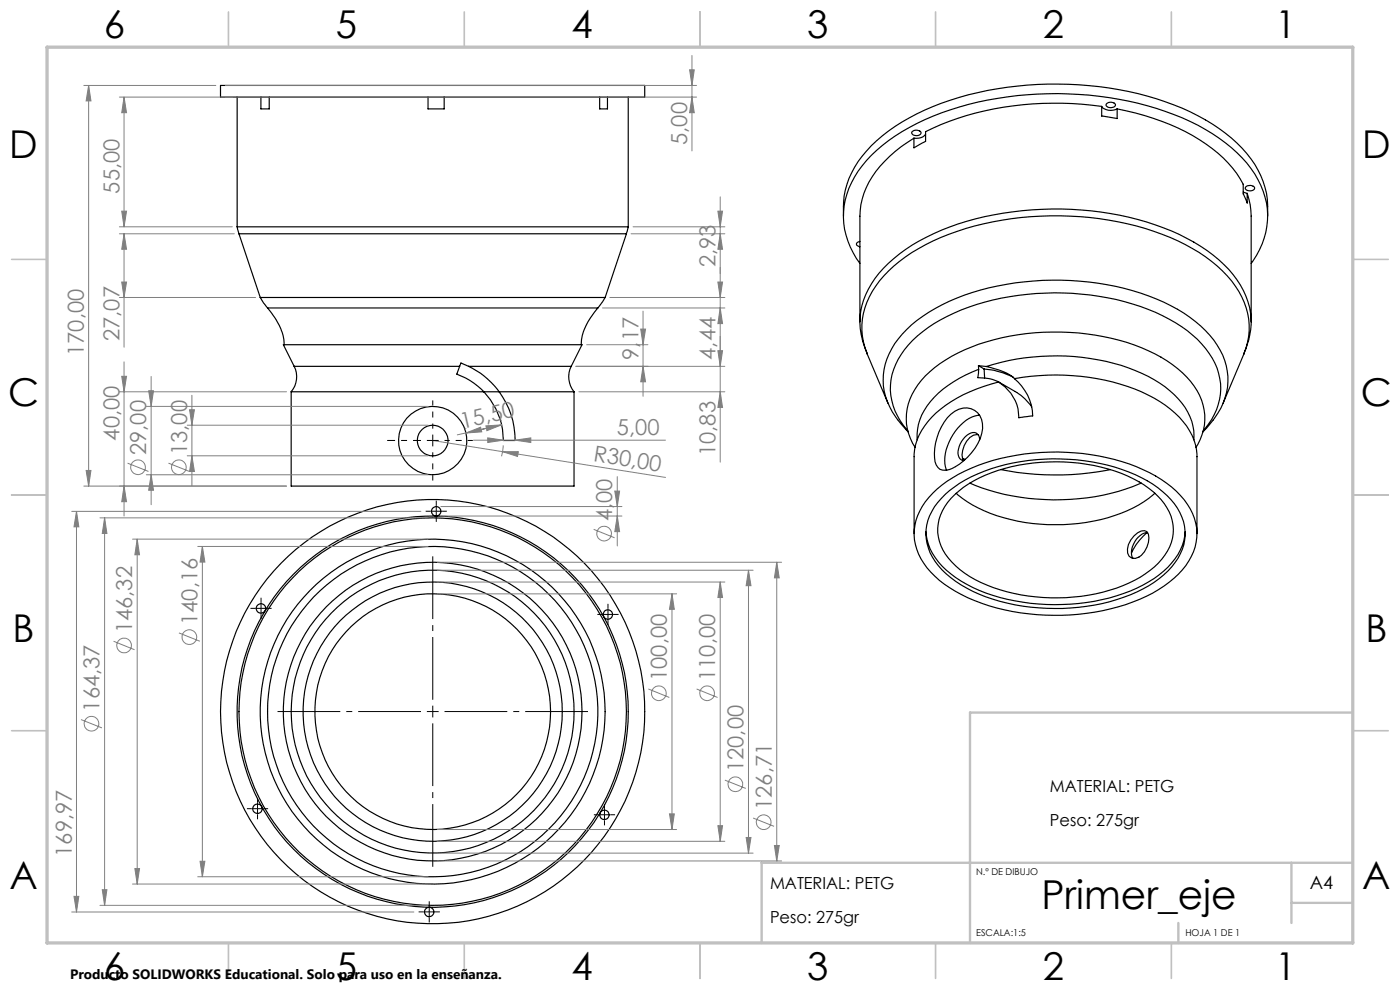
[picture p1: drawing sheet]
<svg xmlns="http://www.w3.org/2000/svg" width="297mm" height="210mm" viewBox="0 0 297 210" stroke-linecap="round" stroke-linejoin="round" font-family="sans-serif">
<g fill="none" stroke="#000" stroke-width=".25">
<path d="M46.8 18.1h90v2.5h-90zM50.3 20.6v27.5M55.4 20.6v2.5h1.7v-2.5M90.8 20.6v2.5h3.4v-2.5M127.2 20.6v2.5h1.7v-2.5M133.3 20.6v27.5M193.5 28a1.32 1.32 0 0 1 1.9 .1 1.11 1.11 0 0 1-1 .7 1.11 1.11 0 0 1-1-.6zM193.9 29.3a24.6 24.6 0 0 0-10.6 11.7 14.3 14.3 0 0 0-.9 4.9v22.4M196.4 28.5h-.1a2.48 2.48 0 0 1-2.4 .8M233.7 22.6a66.1 66.1 0 0 0-35.7 4.6l-1.6 .7v2.1l-2.5 1.4v-2.1M233.7 22.6v2l3.3 .5v-2M233.7 22.6a2.64 2.64 0 0 0 3.3 .5"/>
<path d="M234.7 22a1.32 1.32 0 0 1 1.9 .2 1.11 1.11 0 0 1-.9 .7 1.11 1.11 0 0 1-1.1-.6zM237 23.1a46.9 46.9 0 0 1 21.4 9.4 22 22 0 0 1 5.3 6.6v2l.9 2v-2.1M264.2 39.7a1.25 1.25 0 0 1 2 .2 1.13 1.13 0 0 1-1 .6 1.13 1.13 0 0 1-1-.6zM50.3 48.1l.4 1.5M50.3 48.1h83M50.7 49.6h82.2M50.7 49.6l4.5 13.5M132.9 49.6l-4.5 13.5M133.3 48.1l-.4 1.5M178.9 45.9a18.4 18.4 0 0 1 6-15 46.4 46.4 0 0 1 22.6-11.3 73.6 73.6 0 0 1 43.3 3.4 34.1 34.1 0 0 1 15.4 11.9 17.8 17.8 0 0 1 2.7 11M182.4 55.9a16.2 16.2 0 0 1 .5-20.7 37.7 37.7 0 0 1 16.8-11.3 73.2 73.2 0 0 1 51.1 1.1 34.1 34.1 0 0 1 15.4 11.9 16.1 16.1 0 0 1-.8 19M182.4 51.2a.59 .59 0 0 0-.7 .6 .59 .59 0 0 0 .7 .5"/>
<path d="M263.7 40.7l.9 .3M264.6 41a14.3 14.3 0 0 1 .8 4.9v22.4M55.2 63.1l1.6 2.2M55.2 63.1h73.2M56.8 65.3a12.7 12.7 0 0 1 3.5 7.8M56.8 65.3h70M62.4 77.7a4.9 4.9 0 0 1-.6 5.4M62.4 77.7l-2.3-4.6h63.4l-2.3 4.6M62.4 77.7h35.1M97.5 77.7l-.6 1.7a15.3 15.3 0 0 1 5.8 3.7M97.5 77.7l.3-.7 1.6 .7M99.4 77.7a17.5 17.5 0 0 1 6.5 5.4"/>
<path d="M99.4 77.7h21.8M121.2 77.7a5 5 0 0 0 .6 5.4M126.8 65.3a12.7 12.7 0 0 0-3.5 7.8M128.4 63.1l-1.6 2.2M184 75.1a15.3 15.3 0 0 1 2.5-17.1 36.6 36.6 0 0 1 16.7-10.5 67.8 67.8 0 0 1 45.3 1.5 32.4 32.4 0 0 1 13.9 10.3 15.1 15.1 0 0 1 1.4 15.8M207.6 77.6v.7M207.6 77.6l1.6 .1M207.6 77.6l1.2 .7M207.6 78.3l-.2 1.8a8.4 8.4 0 0 1 4.4 .9M207.6 78.3a22.7 22.7 0 0 0-11.5 8.8 10.2 10.2 0 0 0-1.5 6.2M208.8 78.3a15.9 15.9 0 0 1 6.1 1.7M208.8 78.3l.1 1.9"/>
<path d="M209.2 77.7a10.8 10.8 0 0 1 6 2.6M209.2 77.7a47.5 47.5 0 0 1 33 1.5 20.5 20.5 0 0 1 9.8 8.2 10.4 10.4 0 0 1 1.3 5.9M263.9 75.1a14.9 14.9 0 0 0-2.6-15.5 35.1 35.1 0 0 0-16.5-10.5 67.1 67.1 0 0 0-45.2 1.3 30.4 30.4 0 0 0-14.6 11.4 14.4 14.4 0 0 0-1 13.3l4.4 10.4M263.9 75.1l-4.4 10.4M61.8 83.1v20h60v-20M61.8 83.1h40.9M102.7 83.1h3.2M102.7 83.1a14.8 14.8 0 0 1 4.1 10.3h2.5a17.3 17.3 0 0 0-3.4-10.3M105.9 83.1h15.9M192.6 91.4a12.9 12.9 0 0 1-.7-17.2 28.9 28.9 0 0 1 13.6-9.1 57 57 0 0 1 39.6 1.1 25.4 25.4 0 0 1 12.1 9.8 12.7 12.7 0 0 1-2 15.4M192.7 91.6a16.1 16.1 0 0 1-5.3-10.9 15.5 15.5 0 0 1 6-11.8 43.2 43.2 0 0 1 22-8.9 57.3 57.3 0 0 1 33 4.8 23.7 23.7 0 0 1 11 10.5 13.3 13.3 0 0 1-2.3 14.1l-2 2.3M194.1 94.9a11.5 11.5 0 0 1 1.3-14.2 30 30 0 0 1 15.5-8.6 51.4 51.4 0 0 1 32.7 2.3 21.9 21.9 0 0 1 10.9 9.5 11.1 11.1 0 0 1-.8 11"/>
<path d="M201.7 87.9a3.8 3.8 0 0 1 6.5 1.1 7.8 7.8 0 0 1-2.1 7.1 10 10 0 0 1-5.5 3.7 2.28 2.28 0 0 1-2.3-2.7 12.3 12.3 0 0 1 3.4-9.2zM204.2 97.2l.6 .3M207.5 92.2a2.43 2.43 0 0 0-2.4 1.4 4.4 4.4 0 0 0-.7 4M207.8 88.1a7.7 7.7 0 0 0-5.7 4.1 8.5 8.5 0 0 0-1.3 7.6M207.8 93.3a1.39 1.39 0 0 0-.7-1.4 1.39 1.39 0 0 0-1.6 .2 4.7 4.7 0 0 0-2.2 4.6 1.18 1.18 0 0 0 1.2 1M211.7 81a19.9 19.9 0 0 1 7 5l.2 .3M211.8 81a28.3 28.3 0 0 0-15 8.4 11.4 11.4 0 0 0-2.9 7.5v16.3M212.3 99.6a59.9 59.9 0 0 0 23.2 0M215.2 80.3a47.4 47.4 0 0 1 28.3 3.5 19.7 19.7 0 0 1 9.4 8.5 10.3 10.3 0 0 1 1 4.6v16.3M215.2 80.3a10.4 10.4 0 0 1 3.9 7.9l-3 .4a8.8 8.8 0 0 0-4.3-7.6M196.4 112.8a12.3 12.3 0 0 0 5.3 8.9 33.2 33.2 0 0 0 16.9 6.3 41.4 41.4 0 0 0 25.1-4.6 15.4 15.4 0 0 0 7.4-8.7l.3-1.9M197.9 104.6a32.4 32.4 0 0 1 17.7-8 47.3 47.3 0 0 1 28.2 3.7 18.5 18.5 0 0 1 9.6 9.6 11 11 0 0 1-2.6 11 27.7 27.7 0 0 1-13.6 7.8 48.8 48.8 0 0 1-31.8-1.9 20.2 20.2 0 0 1-10.5-9.3 11.2 11.2 0 0 1 3-12.9z"/>
<path d="M200.5 104.9a31.9 31.9 0 0 1 17.7-7.2 42.3 42.3 0 0 1 25.2 4.3 15.1 15.1 0 0 1 7.9 9.6 10.7 10.7 0 0 1-3.5 9.5 29.7 29.7 0 0 1-15.7 7.3 44.1 44.1 0 0 1-25.7-3 18.4 18.4 0 0 1-9.1-8.1 10.1 10.1 0 0 1 2.4-11.5zM201.7 105.8a26 26 0 0 1 14.4-7.1 39.1 39.1 0 0 1 25.5 3.5 13.8 13.8 0 0 1 7.1 8.2 9.5 9.5 0 0 1-3 9 27.2 27.2 0 0 1-14.8 6.9 39.4 39.4 0 0 1-24.1-3.4 14.8 14.8 0 0 1-7.5-8.1 9.3 9.3 0 0 1 2.4-9zM202.8 104.6a28.6 28.6 0 0 0 14.7 6.2 38.8 38.8 0 0 0 24-3.7l2.2-1.4 1.3-1.1M205.7 102.5a48.2 48.2 0 0 0 36.4 0M240.6 113.7a2.21 2.21 0 0 1 2.7-.9 3.3 3.3 0 0 1 0 3.3 3.1 3.1 0 0 1-3.2 2.3 2.09 2.09 0 0 1-.7-2.9zM243.3 113a12.9 12.9 0 0 0-3.3 4.3M243.5 113a4.2 4.2 0 0 0-3.5 4l.1 .9 .2 .5"/>
<circle cx="91.8" cy="93.4" r="3.2"/>
<circle cx="91.8" cy="93.5" r="7.3"/>
<circle cx="92.5" cy="108.5" r=".99"/>
<circle cx="55.4" cy="129.1" r="1.01"/>
<circle cx="129" cy="130.3" r="1.01"/>
<circle cx="91.8" cy="150.9" r="45"/>
<circle cx="91.8" cy="150.9" r="41.5"/>
<circle cx="91.8" cy="151" r="27.5"/>
<circle cx="91.8" cy="151" r="41.1"/>
<circle cx="91.8" cy="150.9" r="36.6"/>
<circle cx="91.8" cy="151" r="30"/>
<circle cx="91.8" cy="151" r="31.7"/>
<circle cx="91.8" cy="150.9" r="35"/>
<circle cx="91.8" cy="150.9" r="25"/>
<circle cx="54.6" cy="171.6" r="1.01"/>
<circle cx="128.2" cy="172.9" r="1.01"/>
<circle cx="91" cy="193.4" r="1"/>
</g>
<path d="M17.8 18.1h28M18.8 18.1l.5 3.3h-1zM18.8 18.1v85M17.8 103.1h43" fill="none" stroke="#808080" stroke-width=".21"/>
<g fill="none" stroke="#c0c0c0" stroke-width=".35">
<path d="M48.5 2.5v7.5M98.5 2.5v7.5M148.5 2.5v7.5M198.5 2.5v7.5M248.5 2.5v7.5M2.5 55h7.5M287 55h7.5M2.5 105h7.5M287 105h7.5M2.5 155h7.5M287 155h7.5M48.5 200v7.5"/>
<path d="M98.5 200v7.5M148.5 200v7.5M198.5 200v7.5M248.5 200v7.5"/>
</g>
<path d="M287 151.2h-81.2v48.8M250 195.8v4.2M274 183v12.8M274 191.5h13M287 183h-125.4v17" fill="none" stroke="#c0c0c0" stroke-width=".5"/>
<path d="M10 10h277v190h-277z" fill="none" stroke="#c0c0c0" stroke-width=".7"/>
<path d="M18.8 18.1l.5 3.3h-1z" fill="#808080"/>
<path d="M18.3 99.8h1l-.5 3.3z" fill="none" stroke="#808080" stroke-width=".21"/>
<path d="M18.3 99.8h1l-.5 3.3z" fill="#808080"/>
<path d="M47.8 18.1h100M146.3 14.8h1l-.5 3.3zM146.8 11.8v20.2M47.8 20.6h100" fill="none" stroke="#808080" stroke-width=".21"/>
<path d="M146.3 14.8h1l-.5 3.3z" fill="#808080"/>
<path d="M146.8 20.6l.5 3.3h-1z" fill="none" stroke="#808080" stroke-width=".21"/>
<path d="M146.8 20.6l.5 3.3h-1z" fill="#808080"/>
<path d="M25.3 20.6h24M26.3 20.6l.5 3.3h-1zM26.3 20.6v27.5M25.3 48.1h24" fill="none" stroke="#808080" stroke-width=".21"/>
<path d="M26.3 20.6l.5 3.3h-1z" fill="#808080"/>
<path d="M25.8 44.8h1l-.5 3.3z" fill="none" stroke="#808080" stroke-width=".21"/>
<path d="M25.8 44.8h1l-.5 3.3z" fill="#808080"/>
<path d="M133.9 49.6h19.9M134.3 48.1h19.5M152.8 49.6l.5 3.3h-1zM152.8 41.8v16.2" fill="none" stroke="#808080" stroke-width=".21"/>
<path d="M152.8 49.6l.5 3.3h-1z" fill="#808080"/>
<path d="M152.3 44.8h1l-.5 3.3z" fill="none" stroke="#808080" stroke-width=".21"/>
<path d="M152.3 44.8h1l-.5 3.3z" fill="#808080"/>
<path d="M152.8 56.8v20.8M127.8 65.3h26M129.4 63.1h24.4M152.8 65.3l.5 3.3h-1z" fill="none" stroke="#808080" stroke-width=".21"/>
<path d="M152.8 65.3l.5 3.3h-1z" fill="#808080"/>
<path d="M152.3 59.8h1l-.5 3.3z" fill="none" stroke="#808080" stroke-width=".21"/>
<path d="M152.3 59.8h1l-.5 3.3z" fill="#808080"/>
<path d="M122.2 77.7h31.6M152.8 71.4v26.6M122.8 83.1h31M152.8 83.1l.5 3.3h-1z" fill="none" stroke="#808080" stroke-width=".21"/>
<path d="M152.8 83.1l.5 3.3h-1z" fill="#808080"/>
<path d="M152.3 74.4h1l-.5 3.3z" fill="none" stroke="#808080" stroke-width=".21"/>
<path d="M152.3 74.4h1l-.5 3.3z" fill="#808080"/>
<path d="M122.2 77.7h15.2M124.5 73.1h12.9M135.9 69.8h1l-.5 3.3zM136.4 66v18.1" fill="none" stroke="#808080" stroke-width=".21"/>
<path d="M135.9 69.8h1l-.5 3.3z" fill="#808080"/>
<path d="M136.4 77.7l.5 3.3h-1z" fill="none" stroke="#808080" stroke-width=".21"/>
<path d="M136.4 77.7l.5 3.3h-1z" fill="#808080"/>
<path d="M25.3 49.6h24.4M26.3 49.6l.5 3.3h-1zM26.3 49.6v24.1M25.3 63.1h28.9" fill="none" stroke="#808080" stroke-width=".21"/>
<path d="M26.3 49.6l.5 3.3h-1z" fill="#808080"/>
<path d="M25.8 59.8h1l-.5 3.3z" fill="none" stroke="#808080" stroke-width=".21"/>
<path d="M25.8 59.8h1l-.5 3.3z" fill="#808080"/>
<path d="M25.8 79.8h1l-.5 3.3zM26.3 76.8v32.7M25.3 83.1h35.5M25.3 103.1h35.5" fill="none" stroke="#808080" stroke-width=".21"/>
<path d="M25.8 79.8h1l-.5 3.3z" fill="#808080"/>
<path d="M26.3 103.1l.5 3.3h-1z" fill="none" stroke="#808080" stroke-width=".21"/>
<path d="M26.3 103.1l.5 3.3h-1z" fill="#808080"/>
<g fill="none" stroke="#808080" stroke-width=".21">
<path d="M32.1 79.9v27.2M27.1 98.2l4.4 1.8M31 86.2h59.8M31.5 82.9h1.1l-.5 3.3zM31 100.7h59.8"/>
<circle cx="29.3" cy="99.1" r="1.55"/>
</g>
<path d="M31.5 82.9h1.1l-.5 3.3z" fill="#808080"/>
<path d="M32.1 100.7l.5 3.3h-1.1z" fill="none" stroke="#808080" stroke-width=".21"/>
<path d="M32.1 100.7l.5 3.3h-1.1z" fill="#808080"/>
<g fill="none" stroke="#808080" stroke-width=".21">
<path d="M35.7 98.2l4.5 1.8M39.7 90.2h51.1M39.7 96.7h51.1M40.2 86.9h1l-.5 3.3zM40.7 83.8v19.2"/>
<circle cx="38" cy="99.1" r="1.55"/>
</g>
<path d="M40.2 86.9h1l-.5 3.3z" fill="#808080"/>
<path d="M40.7 96.7l.5 3.3h-1z" fill="none" stroke="#808080" stroke-width=".21"/>
<path d="M40.7 96.7l.5 3.3h-1z" fill="#808080"/>
<path d="M98.6 90.9h.1M103.1 90.3l3.3-.2-3.1 1.3zM106.2 89.1h.1M106.4 90.1l-9.4 2.1M106.4 90.1l-7.6 1.8" fill="none" stroke="#808080" stroke-width=".21"/>
<path d="M103.1 90.3l3.3-.2-3.1 1.3z" fill="#808080"/>
<path d="M98.8 91.9l3.2-1.3 .2 1z" fill="none" stroke="#808080" stroke-width=".21"/>
<path d="M98.8 91.9l3.2-1.3 .2 1z" fill="#808080"/>
<path d="M91.8 93.4l14.8 2.4M106.6 95.8h3.4l-.2 1zM106.6 95.8l34.6 5.5M106.8 94.5l-.4 2.3" fill="none" stroke="#808080" stroke-width=".21"/>
<path d="M106.6 95.8h3.4l-.2 1z" fill="#808080"/>
<path d="M100.4 93.4h40.8M106.8 92.4v.1M109.3 93.4l3.3-.5v1zM109.3 92.4v.1" fill="none" stroke="#808080" stroke-width=".21"/>
<path d="M109.3 93.4l3.3-.5v1z" fill="#808080"/>
<path d="M103.5 92.9l3.3 .5-3.3 .5z" fill="none" stroke="#808080" stroke-width=".21"/>
<path d="M103.5 92.9l3.3 .5-3.3 .5z" fill="#808080"/>
<g fill="none" stroke="#808080" stroke-width=".21">
<path d="M92.8 126h50.7M142.6 126l.5 3.2h-1.1zM142.6 126v50M137.5 146.1l4.5 1.8M92.8 176h50.7"/>
<circle cx="139.8" cy="147.1" r="1.55"/>
</g>
<path d="M91.8 93.4v-1.2M91.8 93.4h-1.2M91.8 93.4v1.3M91.8 93.4h1.3" fill="none" stroke="#000" stroke-width=".21" stroke-dasharray="15.2 1.3 1.3 1.3" stroke-linecap="butt"/>
<path d="M91.8 90.9v-6M91.8 95.9v6M94.3 93.4h6" fill="none" stroke="#000" stroke-width=".21" stroke-dasharray="15.2 1.3 1.3 1.3" stroke-dashoffset="14.1" stroke-linecap="butt"/>
<path d="M89.3 93.4h-7.2" fill="none" stroke="#000" stroke-width=".21" stroke-dasharray="15.2 1.3 1.3 1.3" stroke-dashoffset="13.6" stroke-linecap="butt"/>
<path d="M142.6 126l.5 3.2h-1.1z" fill="#808080"/>
<path d="M142 172.6h1.1l-.5 3.4z" fill="none" stroke="#808080" stroke-width=".21"/>
<path d="M142 172.6h1.1l-.5 3.4z" fill="#808080"/>
<g fill="none" stroke="#808080" stroke-width=".21">
<path d="M92.8 123.5h61M152.8 123.5l.5 3.2h-1zM152.8 123.5v55M147.8 146.1l4.4 1.8M92.8 178.5h61"/>
<circle cx="150" cy="147.1" r="1.56"/>
</g>
<path d="M152.8 123.5l.5 3.2h-1z" fill="#808080"/>
<path d="M152.3 175.1h1l-.5 3.4z" fill="none" stroke="#808080" stroke-width=".21"/>
<path d="M152.3 175.1h1l-.5 3.4z" fill="#808080"/>
<g fill="none" stroke="#808080" stroke-width=".21">
<path d="M92.8 121h67M158.8 121l.5 3.2h-1zM158.8 121v60M153.8 165.5l4.4 1.7M92.8 181h67"/>
<circle cx="156" cy="166.4" r="1.56"/>
</g>
<path d="M158.8 121l.5 3.2h-1z" fill="#808080"/>
<path d="M158.3 177.7h1l-.5 3.3z" fill="none" stroke="#808080" stroke-width=".21"/>
<path d="M158.3 177.7h1l-.5 3.3z" fill="#808080"/>
<g fill="none" stroke="#808080" stroke-width=".21">
<path d="M92.8 119.3h73M164.8 119.3l.5 3.3h-1zM164.8 119.3v63.3M159.8 173.5l4.4 1.8M92.8 182.6h73"/>
<circle cx="162" cy="174.4" r="1.56"/>
</g>
<path d="M164.8 119.3l.5 3.3h-1z" fill="#808080"/>
<path d="M164.3 179.3h1l-.5 3.3z" fill="none" stroke="#808080" stroke-width=".21"/>
<path d="M164.3 179.3h1l-.5 3.3z" fill="#808080"/>
<g fill="none" stroke="#808080" stroke-width=".21">
<path d="M41.9 115.9h48.9M42.9 115.9l.6 3.3h-1.1zM42.9 115.9v70.1M38 134.3l4.4 1.7M41.9 186h48.9"/>
<circle cx="40.2" cy="135.1" r="1.55"/>
</g>
<path d="M42.9 115.9l.6 3.3h-1.1z" fill="#808080"/>
<path d="M42.4 182.7h1.1l-.6 3.3z" fill="none" stroke="#808080" stroke-width=".21"/>
<path d="M42.4 182.7h1.1l-.6 3.3z" fill="#808080"/>
<g fill="none" stroke="#808080" stroke-width=".21">
<path d="M28.1 114.4h62.7M29.1 114.4l.5 3.3h-1zM29.1 114.4v73.1M24.1 136l4.4 1.8M28.1 187.5h62.7"/>
<circle cx="26.3" cy="136.9" r="1.56"/>
</g>
<path d="M29.1 114.4l.5 3.3h-1z" fill="#808080"/>
<path d="M28.6 184.2h1l-.5 3.3z" fill="none" stroke="#808080" stroke-width=".21"/>
<path d="M28.6 184.2h1l-.5 3.3z" fill="#808080"/>
<g fill="none" stroke="#808080" stroke-width=".21">
<path d="M21.2 109.8h69.6M22.2 109.8l.5 3.4h-1zM22.2 109.8v82.2M17.2 152.6l4.4 1.8M21.2 192h69.6"/>
<circle cx="19.4" cy="153.5" r="1.56"/>
</g>
<path d="M22.2 109.8l.5 3.4h-1z" fill="#808080"/>
<path d="M21.7 188.7h1l-.5 3.3z" fill="none" stroke="#808080" stroke-width=".21"/>
<path d="M21.7 188.7h1l-.5 3.3z" fill="#808080"/>
<path d="M15.2 108.5h74.1M16.2 108.5v85M15.2 193.5h72.6M15.7 190.1h1l-.5 3.4z" fill="none" stroke="#808080" stroke-width=".21"/>
<path d="M15.7 190.1h1l-.5 3.4z" fill="#808080"/>
<path d="M16.2 108.5l.5 3.3h-1z" fill="none" stroke="#808080" stroke-width=".21"/>
<path d="M16.2 108.5l.5 3.3h-1z" fill="#808080"/>
<g fill="none" stroke="#808080" stroke-width=".21">
<path d="M93.5 107.4h38.4M93.5 109.5h38.4M125.9 112.3l4.5 1.8M130.4 104.2h1l-.4 3.2zM131 101.1v14.7"/>
<circle cx="128.2" cy="113.2" r="1.55"/>
</g>
<path d="M130.4 104.2h1l-.4 3.2z" fill="#808080"/>
<path d="M131 109.5l.4 3.3h-1z" fill="none" stroke="#808080" stroke-width=".21"/>
<path d="M131 109.5l.4 3.3h-1z" fill="#808080"/>
<g fill="none" stroke="#000" stroke-width=".21" stroke-dasharray="15.2 1.3 1.3 1.3" stroke-linecap="butt">
<path d="M91.3 108.4h-1M92.6 108.4v-1.2M92.6 108.4h-1.3M92.6 108.4v1.3M92.6 108.4h1.2M92.6 107.2v-1M92.6 109.7v1M93.8 108.4h1M54.1 129h-1M55.4 129v-1.2M55.4 129h-1.3M55.4 129v1.3"/>
<path d="M55.4 129h1.2M55.4 127.8v-1M55.4 130.3v1M56.6 129h1M127.7 130.3h-1M129 130.3v-1.2M129 130.3h-1.3M129 130.3v1.3M129 130.3h1.2M129 129.1v-1M129 131.6v1M130.2 130.3h1"/>
<path d="M91.8 150.9v-1.2M91.8 150.9h-1.2M91.8 150.9v1.3M91.8 150.9h1.3M53.4 171.5h-1M54.6 171.5v-1.2M54.6 171.5h-1.2M54.6 171.5v1.3M54.6 171.5h1.3M54.6 170.3v-1M54.6 172.8v1M55.9 171.5h1"/>
<path d="M127 172.8h-1M128.2 172.8v-1.2M128.2 172.8h-1.2M128.2 172.8v1.3M128.2 172.8h1.3M128.2 171.6v-1M128.2 174.1v1M129.5 172.8h1M89.8 193.4h-1M91.1 193.4v-1.2M91.1 193.4h-1.3M91.1 193.4v1.3"/>
<path d="M91.1 193.4h1.2M91.1 192.2v-1M91.1 194.7v1M92.3 193.4h1"/>
</g>
<path d="M89.3 150.9h-30.4M91.8 148.4v-30.4M91.8 153.4v30.5M94.3 150.9h30.4" fill="none" stroke="#000" stroke-width=".21" stroke-dasharray="15.2 1.3 1.3 1.3" stroke-dashoffset="1.9" stroke-linecap="butt"/>
<text font-size="8.5" x="220.9" y="192.7">Primer_eje</text>
<g font-size="8.1">
<text x="22" y="8">6</text>
<text x="71.2" y="8">5</text>
<text x="121.2" y="8">4</text>
<text x="171.2" y="8">3</text>
<text x="221.2" y="8">2</text>
<text x="270.5" y="8">1</text>
<text x="2" y="33.6">D</text>
<text x="289" y="33.6">D</text>
<text x="1.7" y="86.1">C</text>
<text x="288.7" y="86.1">C</text>
<text x="2.7" y="136.1">B</text>
<text x="289.7" y="136.1">B</text>
<text x="2" y="188.6">A</text>
<text x="289" y="188.6">A</text>
<text x="22" y="208">6</text>
<text x="71.2" y="208">5</text>
<text x="121.2" y="208">4</text>
<text x="171.2" y="208">3</text>
<text x="221.2" y="208">2</text>
<text x="270.5" y="208">1</text>
</g>
<g font-size="4.7" fill="#808080">
<text x="145.8" y="30.7" transform="rotate(-90 145.8 30.7)">5,00</text>
<text x="25.3" y="41.1" transform="rotate(-90 25.3 41.1)">55,00</text>
<text x="151.8" y="56.7" transform="rotate(-90 151.8 56.7)">2,93</text>
<text x="17.8" y="75.5" transform="rotate(-90 17.8 75.5)">170,00</text>
<text x="25.3" y="72.3" transform="rotate(-90 25.3 72.3)">27,07</text>
<text x="135.4" y="76.3" transform="rotate(-90 135.4 76.3)">9,17</text>
<text x="151.8" y="76.3" transform="rotate(-90 151.8 76.3)">4,44</text>
<text x="25.3" y="93.4" transform="rotate(-90 25.3 93.4)">40,00</text>
<text x="98.1" y="91" transform="rotate(-13 98.1 91)">15,50</text>
<text x="130.9" y="92.3">5,00</text>
<text x="31" y="96.5" transform="rotate(-90 31 96.5)">29,00</text>
<text x="39.7" y="96.5" transform="rotate(-90 39.7 96.5)">13,00</text>
<text x="125.8" y="97.8" transform="rotate(9 125.8 97.8)">R30,00</text>
<text x="151.8" y="96.7" transform="rotate(-90 151.8 96.7)">10,83</text>
<text x="129.9" y="110.6" transform="rotate(-90 129.9 110.6)">4,00</text>
<text x="28.1" y="134.3" transform="rotate(-90 28.1 134.3)">146,32</text>
<text x="41.9" y="132.6" transform="rotate(-90 41.9 132.6)">140,16</text>
<text x="141.5" y="144.5" transform="rotate(-90 141.5 144.5)">100,00</text>
<text x="151.7" y="144.5" transform="rotate(-90 151.7 144.5)">110,00</text>
<text x="21.1" y="150.9" transform="rotate(-90 21.1 150.9)">164,37</text>
<text x="157.7" y="163.8" transform="rotate(-90 157.7 163.8)">120,00</text>
<text x="163.7" y="171.8" transform="rotate(-90 163.7 171.8)">126,71</text>
<text x="15.2" y="181.8" transform="rotate(-90 15.2 181.8)">169,97</text>
</g>
<text font-size="3.9" x="277.9" y="188.5">A4</text>
<g font-size="3.5">
<text x="222.7" y="168.1">MATERIAL: PETG</text>
<text x="222.7" y="175.1">Peso: 275gr</text>
<text x="163.4" y="188.6">MATERIAL: PETG</text>
<text x="163.4" y="195.7">Peso: 275gr</text>
</g>
<text font-size="2.9" x="14.9" y="207.6">Producto SOLIDWORKS Educational. Solo para uso en la enseñanza.</text>
<g font-size="2">
<text x="207.1" y="185.5">N.º DE DIBUJO</text>
<text x="207.1" y="198.6">ESCALA:1:5</text>
<text x="251.5" y="198.6">HOJA 1 DE 1</text>
</g>
</svg>
